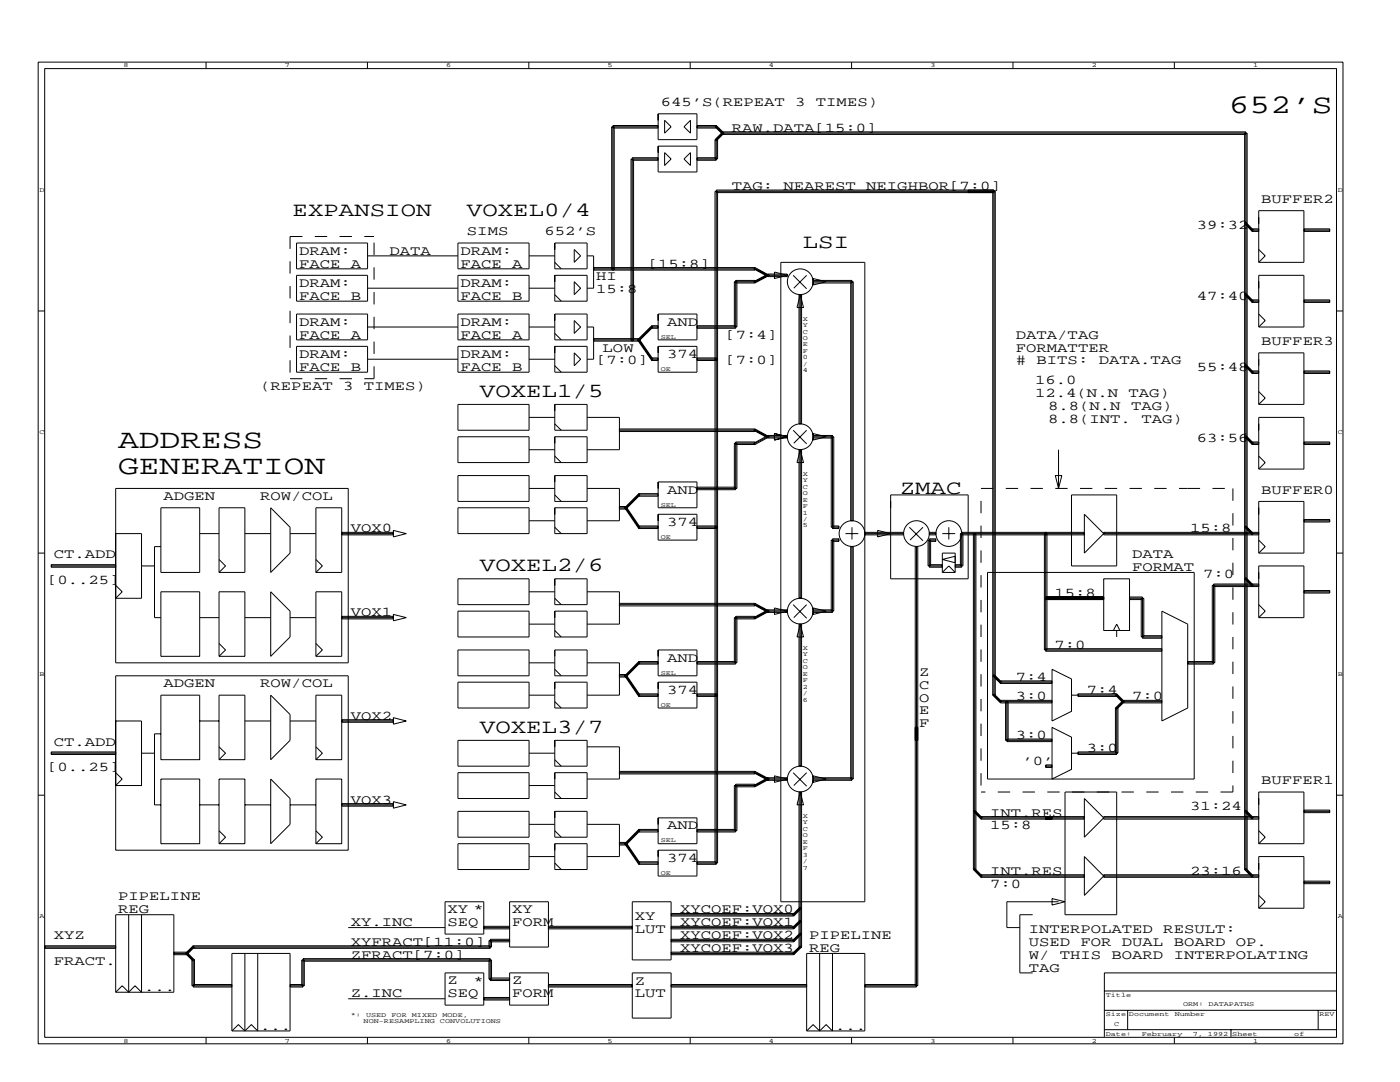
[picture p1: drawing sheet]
<svg xmlns="http://www.w3.org/2000/svg" width="279mm" height="216mm" viewBox="0 0 279 216" stroke-linecap="round" stroke-linejoin="round" font-family="sans-serif">
<g fill="none" stroke="#000" stroke-width=".2">
<path d="M7.6 12.4h260.4v195.9h-260.4zM8.9 13.7h257.8v193.3h-257.8zM41.1 12.4v1.3M73.3 12.4v1.3M105.5 12.4v1.3M137.7 12.4v1.3M170 12.4v1.3M202.2 12.4v1.3M234.4 12.4v1.3M122.3 25.6h9M122.6 25.3v28.3M126.2 32h5.1"/>
<path d="M126.4 31.7v36.1M131.3 25.3h-9.2v28.3M131.3 22.7h7.8v5.2h-7.8zM131.3 29.2h7.8v5.1h-7.8zM131.3 25h-9v28.6M131.3 31.7h-5.4v36.1M131.3 31.5h-5.1v36.3M132.6 30.5l1.3 1.2-1.3 1.3zM132.6 24l1.3 1.3-1.3 1.3zM136.5 31.7l1.3-1.2v2.5zM137.8 24v2.6l-1.3-1.3zM139.1 25.3h3.9l1.2 1.3"/>
<path d="M139.1 25h3.9M139.1 31.5h3.9M142.7 27.9h.5v3.8h-4.1M142.7 27.9v3.8M143 25l1.5 1.6-1.5 1.5-.3-.2M143 25l-.3 .3 1.5 1.5M143 25v.6h-3.9M143 38.4h55.4M143.2 38.2v134h-4.1M144.2 26.3h104.4v147.2l1.3 1.3v.3l-1.5-1.6M144.2 26.6l-1.2 1.3v4.1h-3.9M144.2 26.3v.5"/>
<path d="M144.2 26.3l-1.5 1.6M144.2 26.6h104.7v146.9h-.5M144.2 26.8h104.4M193.2 37.9v.5M198.1 38.2v100.5M248.4 26.6v146.9M59.2 48.5h14.2v5.1h-14.2zM59.2 54.9h14.2v5.2h-14.2zM73.4 51.1h18M73.4 57.5h18M91.4 54.9h14.2v5.2h-14.2zM91.4 48.5h14.2v5.1h-14.2z"/>
<path d="M105.6 51.1h5.1M105.6 57.5h5.1M110.7 54.9h6.5v5.2h-6.5zM110.7 48.5h6.5v5.1h-6.5zM110.7 52.3l1.3 1.3M110.7 58.8l1.3 1.3M114.6 49.8l1.3 1.3-1.3 1.2zM114.6 56.2l1.3 1.3-1.3 1.3zM117.2 51.1h1.3v6.4h-1.3M118.5 53.6h32.2l2.6 1.3M118.5 53.4h32.2M146.8 56.5h3.9"/>
<path d="M147.1 56.2v9.1h-8M150.7 53.4l2.8 1.5-2.8 1.6M150.7 53.4l-.3 .2 2.9 1.6M150.7 53.4v.5h-32.2M150.7 56.5v-.5h-3.9v9.5h-7.7M153.3 54.9l-2.6 1.3h-4.1v9.1M153.3 54.7v.5M153.3 54.7l-2.9 1.5 .3 .3M153.3 54.9h3.8M153.3 54.7h3.8v.5h-3.8M154.6 54.3l2.5 .6-2.5 .7zM155.8 52.3h16.8v127.6h-16.8z"/>
<path d="M158.3 54.9l2.7 2.7M159.5 58.8h.5v25.8h-.5zM159.7 58.8l.7 2.6h-1.3zM159.7 58.8v25.8M161 54.9l-2.6 2.6M162.3 55.6l2.6 .6-2.6 .7zM162.3 56h7.7v47.9M162.3 56.2h8v47.7h-.5v-47.7M162.3 56.5h7.7M248.6 44.6l1.3 1.3h1.3M248.6 58.8l1.3 1.3h1.3M249.9 46.2h1.3"/>
<path d="M250.2 45.9l-1.6-1.5-.2 .2 1.5 1.6M251.2 45.7h-1.3v.5M251.2 59.8h-1.3v.6M251.2 54.9h9v10.4h-9zM251.2 42h9v10.3h-9zM251.2 49.8l1.3 1.3-1.3 1.2M260.2 45.9h5.2M260.2 45.7h5.2v.5h-5.2M260.2 59.8h5.2v.6h-5.2M7.6 62.1h1.3M59.2 62.7h14.2v5.1h-14.2zM59.2 69.1h14.2v5.2h-14.2z"/>
<path d="M73.4 65.3h18M73.4 71.7h18M91.4 69.1h14.2v5.2h-14.2zM91.4 62.7h14.2v5.1h-14.2zM105.6 65.3h5.1M105.6 71.7h5.1M110.7 69.1h6.5v5.2h-6.5zM110.7 62.7h6.5v5.1h-6.5zM110.7 66.5l1.3 1.3M110.7 73l1.3 1.3M114.6 70.4l1.3 1.3-1.3 1.3zM114.6 64l1.3 1.3-1.3 1.2z"/>
<path d="M117.2 65.3h1.3v6.4h-1.3M118.5 67.8h9M118.5 67.6h9M118.5 68.1h9M127.2 67.8l.3 .3M127.2 67.8l2.9 4.1M127.5 67.8l2.6 3.9h1.2M127.5 67.6l2.8 4.1M127.5 67.6l-.3 .2M127.5 67.6v.5M130.1 65v.5h1.2M130.1 65l-2.9 2.8"/>
<path d="M130.1 71.9h1.2M130.1 65h1.2M130.3 65.3l-2.8 2.8M131.3 69.1h7.8v5.2h-7.8zM131.3 65.3h-1.2l-2.6 2.5M131.3 71.4h-1.2v.5M131.3 62.7h7.8v5.1h-7.8zM139.1 71.7h3.9M139.1 71.4h3.9M139.1 71.9h3.9M139.1 65h7.7M248.6 73l1.3 1.3h1.3"/>
<path d="M249.9 60.4h1.3M249.9 74.5h1.3M250.2 60.1l-1.6-1.6-.2 .3 1.5 1.6M250.2 74.3l-1.6-1.6-.2 .3 1.5 1.5M251.2 74h-1.3v.5M251.2 70.4h9v10.3h-9zM251.2 78.1l1.3 1.3-1.3 1.3M251.2 62.7l1.3 1.3-1.3 1.3M260.2 60.1h5.2M260.2 74.3h5.2M260.2 74h5.2v.5h-5.2M266.7 62.1h1.3"/>
<path d="M23.1 97.5h46.4v34.8h-46.4zM91.4 87.1h14.2v5.2h-14.2zM91.4 94.9h14.2v5.2h-14.2zM91.4 80.7h14.2v5.2h-14.2zM105.6 97.5h5.1M105.6 89.7h5.1M105.6 83.3h5.1M110.7 87.1h6.5v5.2h-6.5zM110.7 94.9h6.5v5.2h-6.5zM110.7 80.7h6.5v5.2h-6.5zM110.7 84.6l1.3 1.3M110.7 91l1.3 1.3"/>
<path d="M110.7 98.8l1.3 1.3M117.2 83.3h6.4v6.4h-6.4M117.2 97.5h6.4v6.4h-6.4M123.6 85.9h27.1l2.6 1.2M123.6 85.6h27.1M127.5 98.5v.5h3.8M127.5 98.5l-2.8 2.8M127.5 98.5h3.8M127.7 98.8l-2.8 2.8M131.3 98.8h-3.8l-2.6 2.5M131.3 96.2h7.8v5.1h-7.8zM139.1 97.2h7.7"/>
<path d="M146.8 88.7h3.9M147.1 88.4v9.1h-8M150.7 85.6l2.8 1.5-2.8 1.6M150.7 85.6l-.3 .3 2.9 1.5M150.7 88.7v-.5h-3.9v9.5h-7.7M150.7 85.6v.5h-27.1M153.3 87.1l-2.6 1.3h-4.1v9.1M153.3 86.9v.5M153.3 86.9l-2.9 1.5 .3 .3M153.3 87.1h3.8M153.3 86.9h3.8v.5h-3.8M154.6 86.5l2.5 .6-2.5 .7z"/>
<path d="M158.3 85.9l2.7 2.7M159.5 89.7h.5v29.7h-.5zM159.7 89.7l.7 2.6h-1.3zM159.7 89.7v29.7M161 85.9l-2.6 2.5M162.3 86.5l2.6 .6-2.6 .7zM162.3 87.1h4.1v18.1M162.3 86.9h3.8v18.6h1.3v-.5h-1.3M162.3 87.4h3.8M165.9 87.1v18.1h1.5M177.7 98.8h15.5v16.7h-15.5zM210.6 94.9h1.3l-.6 2.6z"/>
<path d="M211.3 89.7v7.8M213.8 98.8h9.1v14.1h-9.1zM248.6 87.1l1.3 1.3h1.3M249.9 88.7h1.3M250.2 88.4l-1.6-1.5-.2 .2 1.5 1.6M251.2 88.2h-1.3v.5M251.2 83.3h9v10.3h-9zM251.2 91l1.3 1.3-1.3 1.3M260.2 88.4h5.2M260.2 88.2h5.2v.5h-5.2M7.6 110.4h1.3M10.2 112.9h12.9"/>
<path d="M23.1 106.5h5.1v12.9h-5.1l1.3-1.3-1.3-1.3M23.1 112.7h-12.9v.5h12.9M28.2 112.9h2.6M32.1 109.1h-1.3v14.1h1.3M32.1 101.3h7.8v12.9h-7.8zM32.1 118.1h7.8v12.9h-7.8zM39.9 106.5h3.8M43.7 101.3h5.2v12.9h-5.2zM43.7 118.1h5.2v12.9h-5.2zM43.7 111.6l1.3 1.3-1.3 1.3M48.9 106.5h5.1M54 101.3l3.9 3.9v5.2l-3.9 3.8z"/>
<path d="M54 118.1l3.9 3.8v5.2l-3.9 3.9zM57.9 106.5h5.1M63 101.3h5.2v12.9h-5.2zM63 118.1h5.2v12.9h-5.2zM63 111.6l1.3 1.3-1.3 1.3M68.2 106.5h10.3M68.2 106.2h10.3M68.2 106.7h10.3M78.5 105.8l2.6 .7-2.6 .6zM91.4 101.3h14.2v5.2h-14.2zM91.4 115.5h14.2v5.1h-14.2zM105.6 118.1h5.1"/>
<path d="M105.6 103.9h5.1M110.7 101.3h6.5v5.2h-6.5zM110.7 115.5h6.5v5.1h-6.5zM110.7 105.2l1.3 1.3M110.7 119.4l1.3 1.2M117.2 118.1h6.4v6.4h-6.4M123.6 101.3h1.3M123.6 101.1h1.3M123.6 101.6h1.3M124.7 101.3l.2 .3M124.7 101.3l2.8 4.2M124.9 101.3l2.6 3.9h3.8"/>
<path d="M124.9 101.1l2.8 4.1M124.9 101.1v.5M127.5 105.5h3.8M131.3 105h-3.8v.5M131.3 102.6h7.8v5.2h-7.8zM139.1 105.2h3.9M139.1 105h3.9M139.1 105.5h3.9M166.1 108h1.3v-.5h-1.3v14.7h-3.8M166.4 107.8v14.1h-4.1M167.4 107.8h-1.5v14.1M168.7 106.5h2.6"/>
<path d="M170 105.2v2.4M170 109.1v46.6h-7.7M172.6 106.5h7.7M172.6 106.2h7.7v.5h-7.7M175.2 105.8l2.5 .7-2.5 .6zM181.5 105.2l2.7 2.7M182.9 109.1v87.9h-10.3M184.2 105.2l-2.6 2.6M185.5 106.5h1.3M185.5 106.2h1.3v.5h-1.3zM185.5 108h1.3v-.5h-1.3v5.7h2.6M185.5 112.7h2.6"/>
<path d="M185.7 107.8v5.1M186.8 107.8h-1.6v5.1h2.9M188.1 114.2v-3.8h2.5v3.8M188.1 106.5h2.5M188.1 114.2l1.3-1.3 1.2 1.3M188.1 114.2h2.5M189.4 105.2v2.4M190.6 111l-2.5 .6 2.5 .7M190.6 112.7h1.3M191.9 106.7h24.5M192.2 106.5v6.4h-1.6M194.3 106.5v67"/>
<path d="M194.5 106.5v67l1.3 1.3h20.6M194.8 106.5v67h-.5M197.1 114.2h41.2v41.2h-41.2zM208.4 106.5v23.2h23.5M208.7 119.4h11.6M208.7 119.1h11.6M208.7 106.5v23.4h23.2M208.7 119.6h11.6M208.9 106.5v23.2M216.4 106.5h-24.7v6.4M216.4 106.2h-24.5v7h-1.3M216.4 102.6l3.9 3.9-3.9 3.9z"/>
<path d="M220.3 106.5h30.9M220.3 115.5h5.1v10.3h-5.1zM225.4 119.4h2.9v7.7M225.4 119.1h2.6v8.3h3.9M225.4 119.6h2.6M227.8 119.4v7.7h4.1M242.2 117h9M242.4 116.8v15.5h-5.4M248.6 105.2l1.3 1.3v.2l-1.5-1.5 .2-.2 1.6 1.5M248.6 115.5l1.3 1.3v.2l-1.5-1.5 .2-.3 1.6 1.6M251.2 100.1h9v10.3h-9zM251.2 107.8l1.3 1.3-1.3 1.3"/>
<path d="M251.2 106.2h-30.9v.5h30.9M251.2 116.8h-9.3v15.5M251.2 112.9h9v10.3h-9zM251.2 116.5h-9v16h-5.2M260.2 103.7h5.2v.5h-5.2M260.2 117.8h5.2v.5h-5.2M260.2 118.1h5.2M260.2 103.9h5.2M266.7 110.4h1.3M23.1 134.8h46.4v34.8h-46.4zM32.1 138.7h7.8v12.9h-7.8zM39.9 123.2h3.8"/>
<path d="M43.7 138.7h5.2v12.9h-5.2zM43.7 128.4l1.3 1.3-1.3 1.3M48.9 123.2h5.1M54 138.7l3.9 3.9v5.1l-3.9 3.9zM57.9 123.2h5.1M63 138.7h5.2v12.9h-5.2zM63 128.4l1.3 1.3-1.3 1.3M68.2 123.2h10.3M68.2 123h10.3M68.2 123.5h10.3M78.5 122.6l2.6 .6-2.6 .7zM91.4 121.9h14.2v5.2h-14.2z"/>
<path d="M91.4 136.1h14.2v5.2h-14.2zM91.4 129.7h14.2v5.1h-14.2zM105.6 138.7h5.1M105.6 132.3h5.1M105.6 124.5h5.1M110.7 121.9h6.5v5.2h-6.5zM110.7 136.1h6.5v5.2h-6.5zM110.7 129.7h6.5v5.1h-6.5zM110.7 125.8l1.3 1.3M110.7 133.6l1.3 1.2M117.2 132.3h6.4v6.4h-6.4M123.6 120.6h27.1l2.6 1.3"/>
<path d="M123.6 120.4h27.1M123.6 134.8h1.3M123.6 134.6h1.3M123.6 135.1h1.3M124.7 134.8l.2 .3M124.7 134.8l2.8 4.2M124.9 134.8l2.6 3.9h3.8M124.9 134.6l2.8 4.1M124.9 134.6l-.2 .2M124.9 134.6v.5M127.5 132v.5h3.8M127.5 132l-2.8 2.8"/>
<path d="M127.5 132h3.8M127.5 139h3.8M127.7 132.3l-2.8 2.8M131.3 136.1h7.8v5.2h-7.8zM131.3 138.5h-3.8v.5M131.3 132.3h-3.8l-2.6 2.5M131.3 129.7h7.8v5.1h-7.8zM139.1 138.7h3.9M139.1 132h7.7M139.1 138.5h3.9M139.1 139h3.9M146.8 123.5h3.9"/>
<path d="M147.1 123.2v9.1h-8M150.7 120.4l2.8 1.5-2.8 1.6M150.7 120.4l-.3 .2 2.9 1.6M150.7 120.4v.5h-27.1M150.7 123.5v-.5h-3.9v9.5h-7.7M153.3 121.7v.5M153.3 121.9l-2.6 1.3h-4.1v9.1M153.3 121.7l-2.9 1.5 .3 .3M153.3 121.9h3.8M153.3 121.7h3.8v.5h-3.8M154.6 121.3l2.5 .6-2.5 .7zM158.3 120.6l2.7 2.8"/>
<path d="M159.5 124.5h.5v28.4h-.5zM159.7 124.5l.7 2.6h-1.3zM159.7 124.5v28.4M161 120.6l-2.6 2.6M162.3 121.3l2.6 .6-2.6 .7zM162.3 121.7h3.8M198.1 138.7h.5v-100.5h-55.9v134M198.1 138.7l.3-.2 1.5 1.5M198.1 138.7l1.6 1.6M198.4 134.8l1.3 1.3h10.3M199.7 136.4h10.3M199.9 136.1l-1.5-1.5-.3 .2 1.6 1.6"/>
<path d="M208.7 129.4h23.2M210 133.6l3.8 1.9v6.4l-3.8 2zM210 135.9h-10.3v.5M210 139.8h-10.3v.5M213.8 138.7h9.1l1.3 1.3M215.1 138.5h7.8v.5h-7.8zM222.2 125.8l.7-1.3 .6 1.3M222.9 125.8v1.3M222.9 138.5l1.5 1.5-1.5 1.5-.3-.2M222.9 138.5l-.3 .2 1.6 1.6M224.2 139.8v.5M224.2 139.8l-1.6 1.5"/>
<path d="M224.2 139.8h7.7M228 126.8h3.9M231.9 121.9l5.1 2.6v16.8l-5.1 2.6zM237 132h5.2M251.2 120.6l1.3 1.3-1.3 1.3M7.6 158.7h1.3M10.2 150.3h12.9M23.1 150h-12.9v.5h12.9M23.1 143.9h5.1v12.8h-5.1l1.3-1.3-1.3-1.2M28.2 150.3h2.6M32.1 146.4h-1.3v14.2h1.3M32.1 155.4h7.8v13h-7.8z"/>
<path d="M39.9 143.9h3.8M43.7 155.4h5.2v13h-5.2zM43.7 149l1.3 1.3-1.3 1.3M48.9 143.9h5.1M54 155.4l3.9 3.9v5.2l-3.9 3.9zM57.9 143.9h5.1M63 155.4h5.2v13h-5.2zM63 149l1.3 1.3-1.3 1.3M68.2 143.9h10.3M68.2 143.6h10.3M68.2 144.1h10.3M78.5 143.2l2.6 .7-2.6 .6z"/>
<path d="M78.5 160l2.6 .6-2.6 .7zM91.4 147.7h14.2v5.2h-14.2zM91.4 154.2h14.2v5.1h-14.2zM105.6 150.3h5.1M105.6 156.7h5.1M110.7 147.7h6.5v5.2h-6.5zM110.7 154.2h6.5v5.1h-6.5zM110.7 140l1.3 1.3M110.7 151.6l1.3 1.3M110.7 158l1.3 1.3M117.2 149h6.4v6.4h-6.4M123.6 154.2h27.1l2.6 1.2"/>
<path d="M123.6 153.9h27.1M146.8 157h3.9M147.1 156.7v9.1h-8M150.7 153.9l2.8 1.5-2.8 1.6M150.7 153.9l-.3 .3 2.9 1.5M150.7 153.9v.5h-27.1M150.7 157v-.5h-3.9v9.5h-7.7M153.3 155.2v.5M153.3 155.4l-2.6 1.3h-4.1v9.1M153.3 155.2l-2.9 1.5 .3 .3M153.3 155.4h3.8M153.3 155.2h3.8v.5h-3.8"/>
<path d="M154.6 154.8l2.5 .6-2.5 .7zM158.3 154.2l2.7 2.7M159.5 158h.5v31h-.5zM159.7 158l.7 2.6h-1.3zM159.7 158v31l-1.3 1.2h-24.5M161 154.2l-2.6 2.5M162.3 154.8l2.6 .6-2.6 .7zM162.3 155.4h8v-46.3h-.5v46.3M162.3 155.2h7.7M182.7 147.7h.5M182.7 145.1h.5M199.7 140.3h10.3"/>
<path d="M200.7 140v7.7h9.3M200.9 140v8h9.1M200.9 147.5h9.1M201.2 140v7.7M208.7 152.9h1.3M210 145.1l3.8 2v6.4l-3.8 1.9zM210 140h-10.3l-1.3-1.3v-100.8h-55.4v134.6h-3.9M210 152.6h-1.3v.5h1.3M212.5 158h10.4v24.5h-10.4zM216.4 159.3l3.9 3.9-3.9 3.9zM222.6 141.3h.5v9h-9.3M222.6 141.3v9"/>
<path d="M224.2 140l-1.3 1.3v9.2h-7.8v-.5h7.8M224.2 140h7.7M224.2 140.3h7.7M251.2 158h9v10.4h-9zM266.7 158.7h1.3M39.9 160.6h3.8M43.7 165.8l1.3 1.3-1.3 1.3M48.9 160.6h5.1M57.9 160.6h5.1M63 165.8l1.3 1.3-1.3 1.3M68.2 160.6h10.3M68.2 160.4h10.3"/>
<path d="M68.2 160.9h10.3M88.8 179.9h7.7v6.5h-7.7zM91.4 161.9h14.2v5.2h-14.2zM91.4 168.4h14.2v5.1h-14.2zM101.7 179.9h7.7v9.1h-7.7zM105.6 164.5h5.1M105.6 170.9h5.1M110.7 161.9h6.5v5.2h-6.5zM110.7 168.4h6.5v5.1h-6.5zM110.7 165.8l1.3 1.3M110.7 172.2l1.3 1.3M117.2 164.5h6.4v6.4h-6.4"/>
<path d="M123.6 168.4h1.3M123.6 168.1h1.3M123.6 168.6h1.3M124.7 168.4l.2 .2M124.7 168.4l2.8 4.1M124.9 168.1l-.2 .3M124.9 168.4l2.6 3.8h3.8M124.9 168.1l2.8 4.1M124.9 168.1v.5M126.2 179.9h7.7v11.6h-7.7zM127.5 165.5v.5h3.8M127.5 165.5l-2.8 2.9"/>
<path d="M127.5 165.5h3.8M127.5 172.5h3.8M127.7 165.8l-2.8 2.8M131.3 163.2h7.8v5.2h-7.8zM131.3 169.6h7.8v5.2h-7.8zM131.3 172h-3.8v.5M131.3 165.8h-3.8l-2.6 2.6M139.1 165.5h7.7M139.1 172h3.9M194.3 173.5l.2-.2 1.5 1.5M194.3 173.5l1.5 1.6M194.5 161.9l1.3 1.3h20.6"/>
<path d="M195.8 163.4h20.6M195.8 175.1h20.6M196 163.2l-1.5-1.6-.2 .3 1.5 1.5M208.7 162.9v.5M210 162.9v.5M210 179.3l2.5 .6-2.5 .7zM211.3 179.9h-10.4v5.2h2.6M216.4 162.9h-20.6v.5M216.4 174.5h-20.6v.6M216.4 170.9l3.9 3.9-3.9 3.9zM220.3 163.2h30.9M220.3 174.8h30.9"/>
<path d="M248.4 173.5l.2-.2 1.6 1.5M248.6 161.9l1.3 1.3v.2l-1.5-1.5 .2-.3 1.6 1.6M251.2 162.9h-30.9v.5h30.9M251.2 174.5h-30.9v.6h30.9M251.2 170.9h9v10.3h-9zM251.2 165.8l1.3 1.3-1.3 1.3M251.2 178.7l1.3 1.2-1.3 1.3M260.2 161.6h5.2v.6h-5.2M260.2 175.8h5.2v.5h-5.2M260.2 161.9h5.2M260.2 176.1h5.2M8.9 189h14.2"/>
<path d="M8.9 188.7h14.2M8.9 189.2h14.2M23.1 182.5h11.6v15.5h-11.6zM23.1 198l1.3-1.3 1.3 1.3M25.7 182.5v15.5M28.2 182.5v15.5l-1.3-1.3-1.2 1.3M34.7 190.2h2.6M34.7 190h2.6M34.7 190.5h2.6M37 190.2l1.6 1.6M37.3 190.2l1.3 1.3v5.5h7.7M37.3 190l1.5 1.5"/>
<path d="M37.3 190l-.3 .2M37.3 190v.5M38.6 188.7l-1.6 1.5M38.6 196.4h7.7M38.6 188.7h59.2M38.8 191.5h-.5v5.2h8M38.8 189l-1.5 1.5M38.8 191.5v5.2M46.3 190.2h11.6v15.5h-11.6zM48.9 190.2v15.5M51.4 190.2v15.5l-1.2-1.3-1.3 1.3M57.9 196.4h2.6"/>
<path d="M60.5 191.8h37.3M60.7 191.5v5.2h-2.8M69.5 185.1h19.3M69.5 199.3h19.3M88.8 194.1h7.7v6.5h-7.7zM96.5 185.1h5.2M96.5 184.8h5.2M96.5 185.3h5.2M96.5 199.3h5.2M96.5 199h5.2M96.5 199.5h5.2M97.6 191.5v3.9h4.1"/>
<path d="M97.8 187.9h3.9M97.8 195.1h3.9M98.1 195.4v-3.9h-37.9v5.2M98.1 187.7v1.3h-59.5l-1.3 1.2M101.7 194.1h7.7v6.5h-7.7zM101.7 187.4h-3.9v1.8h-59.2v-.5M101.7 187.7h-4.1v1.3M101.7 195.7h-3.9v-4.4h-37.3v5.7h-2.6M109.4 185.1h16.8M109.4 184.8h16.8M109.4 185.3h16.8M109.4 196.7h16.8"/>
<path d="M109.4 196.4h16.8M109.4 197h16.8M126.2 194.1h7.7v9h-7.7zM133.9 187.7h24.5l1.3-1.3h.3l-1.6 1.5M133.9 185.1h24.5l1.3-1.3h.3l-1.6 1.5M133.9 182.5h24.5l1.3-1.3h.3l-1.6 1.6M133.9 182.3h24.5v.5M133.9 184.8h24.5v.5M133.9 187.4h24.5v.5M133.9 190h24.5v.5M133.9 182.8h24.5M133.9 185.3h24.5"/>
<path d="M133.9 187.9h24.5M133.9 190.5h24.5M133.9 196.7h27.1M133.9 196.4h27.1M133.9 197h27.1M159.7 188.7l-1.5 1.5 .2 .3M159.7 186.1l-1.5 1.6 .2 .2M159.7 183.6l-1.5 1.5 .2 .2M159.7 181l-1.5 1.5 .2 .3M160 189l-1.6 1.5M161 190.2h11.6v15.5h-11.6zM163.6 190.2v15.5"/>
<path d="M166.1 190.2v15.5l-1.2-1.3-1.3 1.3M172.6 196.7h10.6v-87.6h-.5v87.6M172.6 196.4h10.3M206.1 182.5h-2.6v11.6h2.6M220.4 197.7h46.3M266.7 194.1h-46.3v12.8M41.1 207v1.3M46.3 205.7l1.3-1.3 1.3 1.3M73.3 207v1.3M105.5 207v1.3M137.7 207v1.3M161 205.7l1.3-1.3 1.3 1.3"/>
<path d="M170 207v1.3M202.2 207v1.3M220.4 205.5h46.3M220.4 201.6h46.3M225 201.6v3.9M234.4 207v1.3M245.7 205.5v1.4M263.1 201.6v3.9"/>
<circle cx="122.3" cy="53.7" r=".25"/>
<circle cx="159.7" cy="56.2" r="2.57"/>
<circle cx="126.2" cy="67.8" r=".25"/>
<circle cx="143" cy="71.7" r=".25"/>
<circle cx="159.7" cy="87.1" r="2.57"/>
<circle cx="143" cy="105.2" r=".25"/>
<circle cx="170" cy="106.5" r="2.57"/>
<circle cx="182.9" cy="106.5" r="2.57"/>
<circle cx="189.4" cy="106.5" r="2.57"/>
<circle cx="208.7" cy="106.5" r=".25"/>
<circle cx="143" cy="138.7" r=".25"/>
<circle cx="159.7" cy="121.9" r="2.57"/>
<circle cx="159.7" cy="155.4" r="2.57"/>
</g>
<path d="M57.9 47.2v28.4M57.9 47.2h16.8M57.9 75.6h16.8M74.7 75.6v-28.4M195.8 97.5h41.2M237 97.5h9M246 97.5v60.5M195.8 156.7v-59.2M246 158h-50.2" fill="none" stroke="#000" stroke-width=".2" stroke-dasharray="2.5" stroke-linecap="butt"/>
<g font-size="5.4">
<text x="245.3" y="22.5">652’S</text>
<text x="23.6" y="89.5">ADDRESS</text>
<text x="23.6" y="94.6">GENERATION</text>
</g>
<g font-size="4">
<text x="58.4" y="43.1">EXPANSION</text>
<text x="93.2" y="43.1">VOXEL0/4</text>
<text x="160.2" y="49.5">LSI</text>
<text x="95.8" y="79.2">VOXEL1/5</text>
<text x="179.6" y="98.5">ZMAC</text>
<text x="95.8" y="114">VOXEL2/6</text>
<text x="95.8" y="146.2">VOXEL3/7</text>
</g>
<g font-size="2.7">
<text x="131.9" y="21.2">645’S(REPEAT</text>
<text x="158.7" y="21.2">3</text>
<text x="162.8" y="21.2">TIMES)</text>
<text x="146" y="26.3">RAW.DATA[15:0]</text>
<text x="146" y="37.9">TAG:</text>
<text x="156.4" y="37.9">NEAREST</text>
<text x="172.9" y="37.9">NEIGHBOR[7:0]</text>
<text x="251.7" y="40.5">BUFFER2</text>
<text x="93.2" y="46.9">SIMS</text>
<text x="108.7" y="46.9">652’S</text>
<text x="238.8" y="45.7">39:32</text>
<text x="59.7" y="50.8">DRAM:</text>
<text x="59.7" y="53.4">FACE</text>
<text x="70" y="53.4">A</text>
<text x="77.7" y="50.8">DATA</text>
<text x="91.9" y="50.8">DRAM:</text>
<text x="91.9" y="53.4">FACE</text>
<text x="102.2" y="53.4">A</text>
<text x="129.3" y="53.4">[15:8]</text>
<text x="59.7" y="57.3">DRAM:</text>
<text x="59.7" y="59.8">FACE</text>
<text x="70" y="59.8">B</text>
<text x="91.9" y="57.3">DRAM:</text>
<text x="91.9" y="59.8">FACE</text>
<text x="102.2" y="59.8">B</text>
<text x="119" y="58.5">15:8</text>
<text x="119" y="56">HI</text>
<text x="238.8" y="59.8">47:40</text>
<text x="59.7" y="65">DRAM:</text>
<text x="91.9" y="65">DRAM:</text>
<text x="133.1" y="65">AND</text>
<text x="59.7" y="71.4">DRAM:</text>
<text x="59.7" y="67.6">FACE</text>
<text x="70" y="67.6">A</text>
<text x="91.9" y="71.4">DRAM:</text>
<text x="91.9" y="67.6">FACE</text>
<text x="102.2" y="67.6">A</text>
<text x="120.3" y="70.2">LOW</text>
<text x="133.1" y="71.4">374</text>
<text x="144.8" y="67.6">[7:4]</text>
<text x="202.7" y="67.6">DATA/TAG</text>
<text x="202.7" y="70.2">FORMATTER</text>
<text x="251.7" y="68.9">BUFFER3</text>
<text x="51.9" y="77.9">(REPEAT</text>
<text x="59.7" y="74">FACE</text>
<text x="68.5" y="77.9">3</text>
<text x="70" y="74">B</text>
<text x="72.6" y="77.9">TIMES)</text>
<text x="91.9" y="74">FACE</text>
<text x="102.2" y="74">B</text>
<text x="119" y="72.7">[7:0]</text>
<text x="144.8" y="72.7">[7:0]</text>
<text x="202.7" y="72.7">#</text>
<text x="206.6" y="76.6">16.0</text>
<text x="206.9" y="72.7">BITS:</text>
<text x="219.3" y="72.7">DATA.TAG</text>
<text x="238.8" y="74">55:48</text>
<text x="206.6" y="79.2">12.4(N.N</text>
<text x="209.2" y="81.7">8.8(N.N</text>
<text x="225.2" y="79.2">TAG)</text>
<text x="225.7" y="81.7">TAG)</text>
<text x="209.2" y="84.3">8.8(INT.</text>
<text x="227.8" y="84.3">TAG)</text>
<text x="238.8" y="88.2">63:56</text>
<text x="32.6" y="99.8">ADGEN</text>
<text x="51.9" y="99.8">ROW/COL</text>
<text x="133.1" y="98.5">AND</text>
<text x="251.7" y="98.5">BUFFER0</text>
<text x="70" y="106.2">VOX0</text>
<text x="133.1" y="105">374</text>
<text x="237.5" y="106.2">15:8</text>
<text x="10.7" y="111.4">CT.ADD</text>
<text x="225.9" y="111.4">DATA</text>
<text x="225.9" y="114">FORMAT</text>
<text x="9.4" y="116.5">[0..25]</text>
<text x="210.5" y="119.1">15:8</text>
<text x="240.1" y="115.2">7:0</text>
<text x="70" y="123">VOX1</text>
<text x="210.5" y="129.4">7:0</text>
<text x="32.6" y="137.2">ADGEN</text>
<text x="51.9" y="137.2">ROW/COL</text>
<text x="133.1" y="132">AND</text>
<text x="183.4" y="134.8">Z</text>
<text x="183.4" y="137.4">C</text>
<text x="202.7" y="135.9">7:4</text>
<text x="70" y="143.6">VOX2</text>
<text x="133.1" y="138.5">374</text>
<text x="183.4" y="140">O</text>
<text x="183.4" y="142.5">E</text>
<text x="202.7" y="139.7">3:0</text>
<text x="216.9" y="138.5">7:4</text>
<text x="225.9" y="139.8">7:0</text>
<text x="10.7" y="148.8">CT.ADD</text>
<text x="183.4" y="145.1">F</text>
<text x="202.7" y="147.5">3:0</text>
<text x="9.4" y="153.9">[0..25]</text>
<text x="204" y="152.6">’0’</text>
<text x="216.9" y="150">3:0</text>
<text x="70" y="160.3">VOX3</text>
<text x="237.5" y="161.6">31:24</text>
<text x="251.7" y="156.5">BUFFER1</text>
<text x="133.1" y="165.5">AND</text>
<text x="197.6" y="165.5">15:8</text>
<text x="197.6" y="162.9">INT.RES</text>
<text x="133.1" y="172">374</text>
<text x="23.6" y="179.7">PIPELINE</text>
<text x="197.6" y="177.1">7:0</text>
<text x="197.6" y="174.5">INT.RES</text>
<text x="237.5" y="174.5">23:16</text>
<text x="23.6" y="182.3">REG</text>
<text x="70" y="184.8">XY.INC</text>
<text x="89.3" y="182.3">XY *</text>
<text x="89.3" y="184.8">SEQ</text>
<text x="102.2" y="182.3">XY</text>
<text x="102.2" y="184.8">FORM</text>
<text x="126.7" y="183.6">XY</text>
<text x="135.7" y="182.3">XYCOEF:VOX0</text>
<text x="135.7" y="184.8">XYCOEF:VOX1</text>
<text x="10.7" y="187.4">XYZ</text>
<text x="70" y="188.7">XYFRACT[11:0]</text>
<text x="70" y="191.3">ZFRACT[7:0]</text>
<text x="126.7" y="186.1">LUT</text>
<text x="135.7" y="187.4">XYCOEF:VOX2</text>
<text x="135.7" y="190">XYCOEF:VOX3</text>
<text x="161.5" y="187.4">PIPELINE</text>
<text x="161.5" y="190">REG</text>
<text x="205.3" y="186.1">INTERPOLATED</text>
<text x="205.3" y="188.7">USED</text>
<text x="205.3" y="191.3">W/</text>
<text x="211.5" y="191.3">THIS</text>
<text x="215.6" y="188.7">FOR</text>
<text x="221.8" y="191.3">BOARD</text>
<text x="223.9" y="188.7">DUAL</text>
<text x="232.2" y="186.1">RESULT:</text>
<text x="234.2" y="188.7">BOARD</text>
<text x="234.2" y="191.3">INTERPOLATING</text>
<text x="246.6" y="188.7">OP.</text>
<text x="10.7" y="192.6">FRACT.</text>
<text x="28.8" y="197.7">...</text>
<text x="89.3" y="196.4">Z</text>
<text x="94.5" y="196.4">*</text>
<text x="102.2" y="196.4">Z</text>
<text x="126.7" y="196.4">Z</text>
<text x="205.3" y="193.9">TAG</text>
<text x="70" y="199">Z.INC</text>
<text x="89.3" y="199">SEQ</text>
<text x="102.2" y="199">FORM</text>
<text x="126.7" y="199">LUT</text>
<text x="51.9" y="205.5">...</text>
<text x="166.6" y="205.5">...</text>
</g>
<g font-size="1.3">
<text x="24.6" y="13.4">8</text>
<text x="56.8" y="13.4">7</text>
<text x="89.1" y="13.4">6</text>
<text x="121.3" y="13.4">5</text>
<text x="153.5" y="13.4">4</text>
<text x="185.7" y="13.4">3</text>
<text x="217.9" y="13.4">2</text>
<text x="250.1" y="13.4">1</text>
<text x="7.9" y="38.3">D</text>
<text x="267" y="38.3">D</text>
<text x="160.2" y="64">X</text>
<text x="160.2" y="65.3">Y</text>
<text x="131.9" y="67.6">SEL</text>
<text x="160.2" y="66.5">C</text>
<text x="160.2" y="67.8">O</text>
<text x="160.2" y="69.1">E</text>
<text x="160.2" y="70.4">F</text>
<text x="160.2" y="71.7">0</text>
<text x="131.9" y="74">OE</text>
<text x="160.2" y="73">/</text>
<text x="160.2" y="74.3">4</text>
<text x="7.9" y="86.6">C</text>
<text x="267" y="86.6">C</text>
<text x="160.2" y="94.9">X</text>
<text x="131.9" y="101.1">SEL</text>
<text x="160.2" y="96.2">Y</text>
<text x="160.2" y="97.5">C</text>
<text x="160.2" y="98.8">O</text>
<text x="160.2" y="100.1">E</text>
<text x="160.2" y="101.4">F</text>
<text x="131.9" y="107.5">OE</text>
<text x="160.2" y="102.7">1</text>
<text x="160.2" y="104">/</text>
<text x="160.2" y="105.3">5</text>
<text x="160.2" y="129.7">X</text>
<text x="160.2" y="131">Y</text>
<text x="7.9" y="134.9">B</text>
<text x="131.9" y="134.6">SEL</text>
<text x="160.2" y="132.3">C</text>
<text x="160.2" y="133.6">O</text>
<text x="160.2" y="134.9">E</text>
<text x="160.2" y="136.2">F</text>
<text x="160.2" y="137.5">2</text>
<text x="267" y="134.9">B</text>
<text x="131.9" y="141">OE</text>
<text x="160.2" y="138.8">/</text>
<text x="160.2" y="140.1">6</text>
<text x="160.2" y="163.2">X</text>
<text x="160.2" y="164.5">Y</text>
<text x="160.2" y="165.8">C</text>
<text x="160.2" y="167.1">O</text>
<text x="131.9" y="168.1">SEL</text>
<text x="160.2" y="168.4">E</text>
<text x="160.2" y="169.7">F</text>
<text x="160.2" y="171">3</text>
<text x="160.2" y="172.3">/</text>
<text x="160.2" y="173.6">7</text>
<text x="131.9" y="174.5">OE</text>
<text x="7.9" y="183.2">A</text>
<text x="267" y="183.2">A</text>
<text x="70" y="202.9">*:</text>
<text x="73.1" y="202.9">USED</text>
<text x="78.1" y="202.9">FOR</text>
<text x="82.2" y="202.9">MIXED</text>
<text x="88.3" y="202.9">MODE,</text>
<text x="220.7" y="202.8">Size Document</text>
<text x="220.7" y="199">Title</text>
<text x="234.4" y="202.8">Number</text>
<text x="236.1" y="200.8">ORM:</text>
<text x="241.2" y="200.8">DATAPATHS</text>
<text x="263.3" y="202.8">REV</text>
<text x="24.6" y="208">8</text>
<text x="56.8" y="208">7</text>
<text x="72.6" y="204.2">NON-RESAMPLING</text>
<text x="87.8" y="204.2">CONVOLUTIONS</text>
<text x="89.1" y="208">6</text>
<text x="121.3" y="208">5</text>
<text x="153.5" y="208">4</text>
<text x="185.7" y="208">3</text>
<text x="217.9" y="208">2</text>
<text x="220.7" y="206.6">Date:</text>
<text x="222.4" y="204.7">C</text>
<text x="227.9" y="206.6">February</text>
<text x="238" y="206.6">7,</text>
<text x="241.1" y="206.6">1992 Sheet</text>
<text x="250.1" y="208">1</text>
<text x="258.3" y="206.6">of</text>
</g>
</svg>
